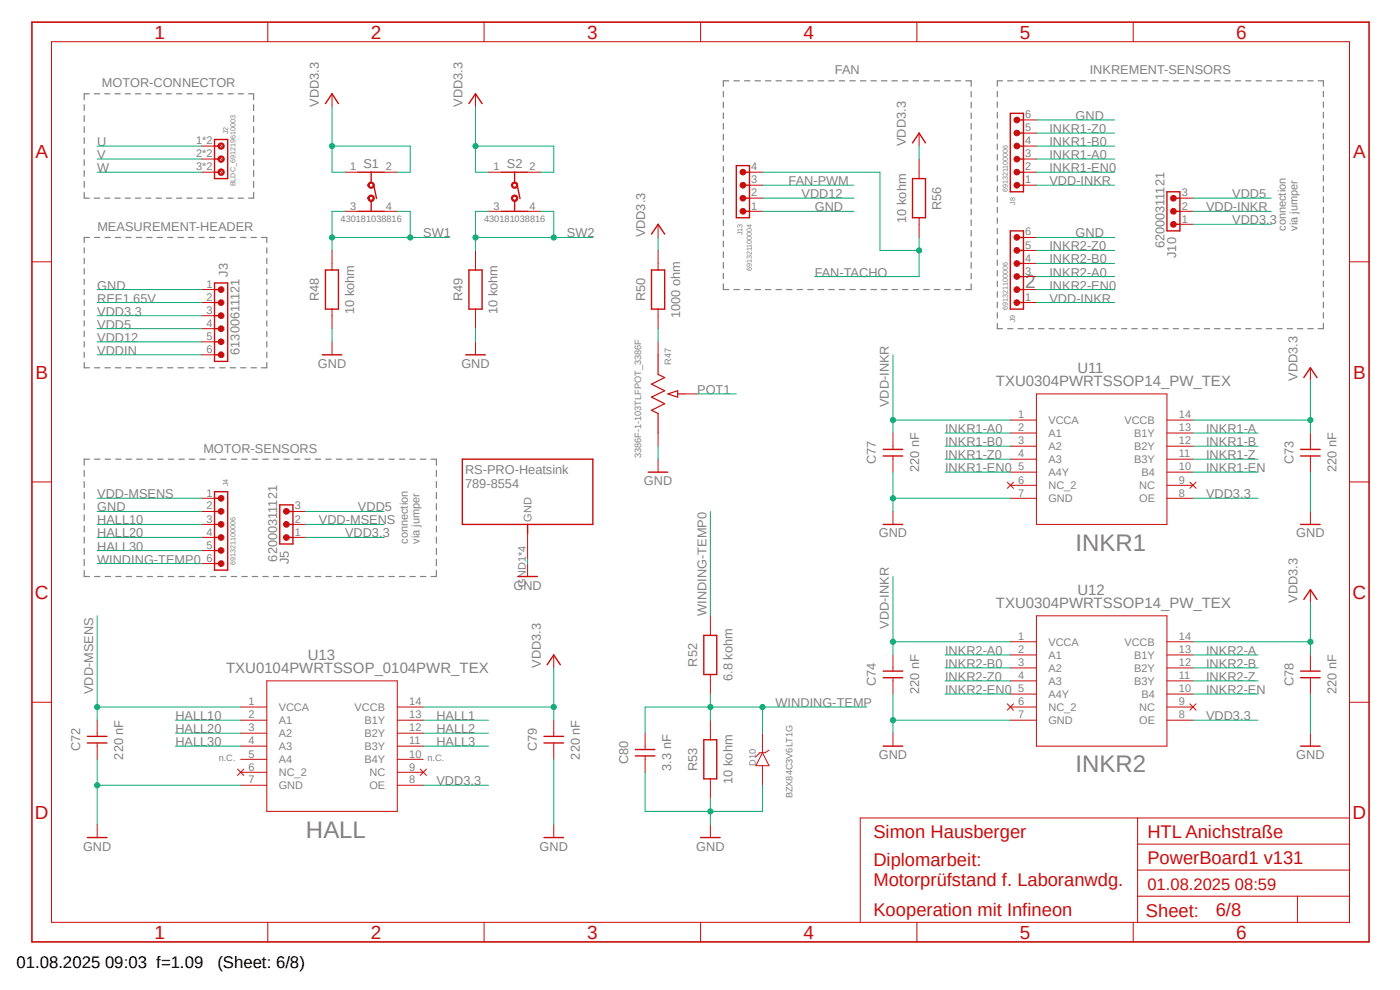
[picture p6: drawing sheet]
<svg xmlns="http://www.w3.org/2000/svg" width="297mm" height="210mm" viewBox="0 0 297 210" stroke-linecap="round" stroke-linejoin="round" font-family="sans-serif">
<path d="M6.2 4.4l284.6 196M290.8 4.4l-284.6 196" fill="none" stroke="#fff" stroke-width=".21"/>
<g fill="none" stroke="#808080" stroke-width=".25">
<path d="M18.9 19.9h-1v1.3M20 19.9h1.1M22.2 19.9h1.1M24.4 19.9h1.1M26.6 19.9h1M28.7 19.9h1.1M30.9 19.9h1.1M33.1 19.9h1.1M35.3 19.9h1.1M37.5 19.9h1.1M39.7 19.9h1M41.8 19.9h1.1"/>
<path d="M44 19.9h1.1M46.2 19.9h1.1M48.4 19.9h1M50.5 19.9h1.1M52.7 19.9h1.1v1.3M153.5 19.4v1.2M154.6 17.1h-1.1v1.2M155.7 17.1h1.1M157.9 17.1h1.2M160.2 17.1h1.1M162.4 17.1h1.1M164.6 17.1h1.2"/>
<path d="M166.9 17.1h1.1M169.1 17.1h1.2M171.4 17.1h1.1M173.6 17.1h1.2M175.8 17.1h1.2M178.1 17.1h1.1M180.3 17.1h1.1M182.5 17.1h1.2M184.8 17.1h1.1M187 17.1h1.2M189.2 17.1h1.2M191.5 17.1h1.1"/>
<path d="M193.7 17.1h1.2M196 17.1h1.1M198.2 17.1h1.1M200.4 17.1h1.2M202.6 17.1h1.2M204.9 17.1h1.1v1.2M206 19.4v1.2M211.6 19.4v1.1M212.7 17.1h-1.1v1.2M213.8 17.1h1.1M216 17.1h1.1M218.2 17.1h1.1"/>
<path d="M220.3 17.1h1.2M222.5 17.1h1.1M224.7 17.1h1.1M226.9 17.1h1.1M229.2 17.1h1.1M231.4 17.1h1.1M233.6 17.1h1.1M235.8 17.1h1.1M238 17.1h1.1M240.1 17.1h1.2M242.3 17.1h1.1M244.5 17.1h1.1"/>
<path d="M246.7 17.1h1.1M248.9 17.1h1.1M251.1 17.1h1.1M253.3 17.1h1.1M255.5 17.1h1.1M257.7 17.1h1.1M259.9 17.1h1.1M262.1 17.1h1.1M264.3 17.1h1.1M266.5 17.1h1.1M268.7 17.1h1.1M270.9 17.1h1.1"/>
<path d="M273.1 17.1h1.1M275.3 17.1h1.1M277.5 17.1h1.1M279.7 17.1h1.1v1.2M280.8 19.4v1.1M17.9 22.2v1.3M17.9 24.6v1.2M17.9 26.9v1.2M17.9 29.2v1.2M17.9 31.5v1.3M17.9 33.9v1.2M17.9 36.2v1.2"/>
<path d="M17.9 38.5v1.3M53.8 22.2v1.3M53.8 24.6v1.2M53.8 26.9v1.2M53.8 29.2v1.2M53.8 31.5v1.3M53.8 33.9v1.2M53.8 36.2v1.2M53.8 38.5v1.3M153.5 21.7v1.2M153.5 24v1.1M153.5 26.2v1.2"/>
<path d="M153.5 28.5v1.2M153.5 30.8v1.1M153.5 33v1.2M153.5 35.3v1.2M153.5 37.5v1.2M153.5 39.8v1.2M206 21.7v1.2M206 24v1.1M206 26.2v1.2M206 28.5v1.2M206 30.8v1.1M206 33v1.2"/>
<path d="M206 35.3v1.2M206 37.5v1.2M206 39.8v1.2M211.6 21.6v1.2M211.6 23.8v1.2M211.6 26.1v1.1M211.6 28.3v1.2M211.6 30.6v1.1M211.6 32.8v1.2M211.6 35.1v1.1M211.6 37.3v1.1M211.6 39.5v1.1"/>
<path d="M280.8 21.6v1.2M280.8 23.8v1.2M280.8 26.1v1.1M280.8 28.3v1.2M280.8 30.6v1.1M280.8 32.8v1.2M280.8 35.1v1.1M280.8 37.3v1.1M280.8 39.5v1.1M17.9 40.8v1.2h1M17.9 52.6v1.1M17.9 54.8v1.1"/>
<path d="M17.9 57v1.1M17.9 59.2v1.1M19 50.4h-1.1v1.1M20 42h1.1M20.1 50.4h1.1M22.2 42h1.1M22.3 50.4h1.1M24.4 42h1.1M24.5 50.4h1.1M26.6 42h1M26.7 50.4h1.1M28.7 42h1.1"/>
<path d="M28.9 50.4h1.1M30.9 42h1.1M31.1 50.4h1.2M33.1 42h1.1M33.3 50.4h1.2M35.3 42h1.1M35.6 50.4h1.1M37.5 42h1.1M37.8 50.4h1.1M39.7 42h1M40 50.4h1.1M41.8 42h1.1"/>
<path d="M42.2 50.4h1.1M44 42h1.1M44.4 50.4h1.1M46.2 42h1.1M46.6 50.4h1.2M48.4 42h1M48.8 50.4h1.2M50.5 42h1.1M51.1 50.4h1.1M53.3 50.4h1.1M53.8 40.8v1.2h-1.1M55.5 50.4h1.1v1.1"/>
<path d="M56.6 52.6v1.1M56.6 54.8v1.1M56.6 57v1.1M56.6 59.2v1.1M153.5 42.1v1.2M153.5 44.4v1.2M153.5 46.7v1.1M153.5 48.9v1.2M153.5 51.2v1.2M153.5 53.4v1.2M153.5 55.7v1.2M153.5 58v1.1"/>
<path d="M206 42.1v1.2M206 44.4v1.2M206 46.7v1.1M206 48.9v1.2M206 51.2v1.2M206 53.4v1.2M206 55.7v1.2M206 58v1.1M211.6 41.7v1.2M211.6 44v1.1M211.6 46.2v1.2M211.6 48.5v1.1"/>
<path d="M211.6 50.7v1.2M211.6 52.9v1.2M211.6 55.2v1.1M211.6 57.4v1.1M211.6 59.6v1.2M280.8 41.7v1.2M280.8 44v1.1M280.8 46.2v1.2M280.8 48.5v1.1M280.8 50.7v1.2M280.8 52.9v1.2M280.8 55.2v1.1"/>
<path d="M280.8 57.4v1.1M280.8 59.6v1.2M17.9 61.4v1.1M17.9 63.6v1.2M17.9 65.8v1.2M17.9 68.1v1.1M17.9 70.3v1.1M17.9 72.5v1.1M17.9 74.7v1.1M17.9 76.9v1.1h1.1M20.1 78h1.1M22.3 78h1.1"/>
<path d="M24.5 78h1.1M26.7 78h1.1M28.9 78h1.1M31.1 78h1.2M33.3 78h1.2M35.6 78h1.1M37.8 78h1.1M40 78h1.1M42.2 78h1.1M44.4 78h1.1M46.6 78h1.2M48.8 78h1.2"/>
<path d="M51.1 78h1.1M53.3 78h1.1M56.6 61.4v1.1M56.6 63.6v1.2M56.6 65.8v1.2M56.6 68.1v1.1M56.6 70.3v1.1M56.6 72.5v1.1M56.6 74.7v1.1M56.6 76.9v1.1h-1.1M153.5 60.2v1.2h1.1M155.7 61.4h1.1"/>
<path d="M157.9 61.4h1.2M160.2 61.4h1.1M162.4 61.4h1.1M164.6 61.4h1.2M166.9 61.4h1.1M169.1 61.4h1.2M171.4 61.4h1.1M173.6 61.4h1.2M175.8 61.4h1.2M178.1 61.4h1.1M180.3 61.4h1.1M182.5 61.4h1.2"/>
<path d="M184.8 61.4h1.1M187 61.4h1.2M189.2 61.4h1.2M191.5 61.4h1.1M193.7 61.4h1.2M196 61.4h1.1M198.2 61.4h1.1M200.4 61.4h1.2M202.6 61.4h1.2M206 60.2v1.2h-1.1M211.6 61.9v1.1M211.6 64.1v1.2"/>
<path d="M211.6 66.3v1.2M211.6 68.6v1.1h1.1M213.8 69.7h1.1M216 69.7h1.1M218.2 69.7h1.1M220.3 69.7h1.2M222.5 69.7h1.1M224.7 69.7h1.1M226.9 69.7h1.1M229.2 69.7h1.1M231.4 69.7h1.1M233.6 69.7h1.1"/>
<path d="M235.8 69.7h1.1M238 69.7h1.1M240.1 69.7h1.2M242.3 69.7h1.1M244.5 69.7h1.1M246.7 69.7h1.1M248.9 69.7h1.1M251.1 69.7h1.1M253.3 69.7h1.1M255.5 69.7h1.1M257.7 69.7h1.1M259.9 69.7h1.1"/>
<path d="M262.1 69.7h1.1M264.3 69.7h1.1M266.5 69.7h1.1M268.7 69.7h1.1M270.9 69.7h1.1M273.1 69.7h1.1M275.3 69.7h1.1M277.5 69.7h1.1M280.8 61.9v1.1M280.8 64.1v1.2M280.8 66.3v1.2M280.8 68.6v1.1h-1.1"/>
<path d="M17.9 99.8v1.2M19 97.4h-1.1v1.3M20.1 97.4h1.1M22.3 97.4h1.2M24.6 97.4h1.1M26.8 97.4h1.1M29 97.4h1.1M31.2 97.4h1.1M33.4 97.4h1.2M35.7 97.4h1.1M37.9 97.4h1.2M40.1 97.4h1.2"/>
<path d="M42.4 97.4h1.1M44.6 97.4h1.2M46.8 97.4h1.2M49.1 97.4h1.1M51.3 97.4h1.2M53.5 97.4h1.2M55.8 97.4h1.1M58 97.4h1.1M60.2 97.4h1.1M62.4 97.4h1.2M64.7 97.4h1.1M66.9 97.4h1.1"/>
<path d="M69.1 97.4h1.2M71.4 97.4h1.1M73.6 97.4h1.1M75.8 97.4h1.2M78.1 97.4h1.1M80.3 97.4h1.1M82.5 97.4h1.2M84.8 97.4h1.1M87 97.4h1.1M89.2 97.4h1.1M91.4 97.4h1.2v1.3M92.6 99.8v1.2"/>
<path d="M17.9 102.2v1.2M17.9 104.5v1.3M17.9 106.8v1.3M17.9 109.2v1.3M17.9 111.6v1.3M17.9 114v1.2M17.9 116.3v1.3M17.9 118.7v1.3M92.6 102.2v1.2M92.6 104.5v1.3M92.6 106.8v1.3M92.6 109.2v1.3"/>
<path d="M92.6 111.6v1.3M92.6 114v1.2M92.6 116.3v1.3M92.6 118.7v1.3M17.9 121v1.3h1.1M20.1 122.3h1.1M22.3 122.3h1.2M24.6 122.3h1.1M26.8 122.3h1.1M29 122.3h1.1M31.2 122.3h1.1M33.4 122.3h1.2"/>
<path d="M35.7 122.3h1.1M37.9 122.3h1.2M40.1 122.3h1.2M42.4 122.3h1.1M44.6 122.3h1.2M46.8 122.3h1.2M49.1 122.3h1.1M51.3 122.3h1.2M53.5 122.3h1.2M55.8 122.3h1.1M58 122.3h1.1M60.2 122.3h1.1"/>
<path d="M62.4 122.3h1.2M64.7 122.3h1.1M66.9 122.3h1.1M69.1 122.3h1.2M71.4 122.3h1.1M73.6 122.3h1.1M75.8 122.3h1.2M78.1 122.3h1.1M80.3 122.3h1.1M82.5 122.3h1.2M84.8 122.3h1.1M87 122.3h1.1"/>
<path d="M89.2 122.3h1.1M92.6 121v1.3h-1.2"/>
</g>
<g fill="none" stroke="#c90d0c" stroke-width=".21">
<path d="M10.9 8.8h275.4v186.9h-275.4zM56.8 4.7v4.1M102.7 4.7v4.1M148.6 4.7v4.1M194.5 4.7v4.1M240.4 4.7v4.1M6.8 55.5h4.1M286.3 55.5h4.1M42.8 61.4h2.7M42.8 64.2h2.7M42.8 67h2.7M42.8 69.7h2.7"/>
<path d="M42.8 72.5h2.7M42.8 75.3h2.7M6.8 102.2h4.1M286.3 102.2h4.1M6.8 149h4.1M286.3 149h4.1M241.3 173.5v22.2M241.3 179.1h45M286.3 173.5h-103.8v22.2M56.8 195.7v4.1M102.7 195.7v4.1M148.6 195.7v4.1"/>
<path d="M194.5 195.7v4.1M240.4 195.7v4.1M241.3 190.1h45M241.3 184.6h45M275.3 190.1v5.6"/>
</g>
<path d="M6.8 4.7h283.6v195.1h-283.6z" fill="none" stroke="#c90d0c" stroke-width=".34"/>
<path d="M45.5 60h2.8v16.7h-2.8zM45.5 61.4h1.4M45.5 64.2h1.4M45.5 67h1.4M45.5 69.7h1.4M45.5 72.5h1.4M45.5 75.3h1.4" fill="none" stroke="#c90d0c" stroke-width=".3"/>
<circle cx="46.9" cy="61.4" r=".63" fill="#c90d0c"/>
<circle cx="46.9" cy="61.4" r=".63" fill="none" stroke="#c90d0c" stroke-width=".21"/>
<circle cx="46.9" cy="64.2" r=".62" fill="#c90d0c"/>
<circle cx="46.9" cy="64.2" r=".62" fill="none" stroke="#c90d0c" stroke-width=".21"/>
<circle cx="46.9" cy="67" r=".63" fill="#c90d0c"/>
<circle cx="46.9" cy="67" r=".63" fill="none" stroke="#c90d0c" stroke-width=".21"/>
<circle cx="46.9" cy="69.7" r=".63" fill="#c90d0c"/>
<circle cx="46.9" cy="69.7" r=".63" fill="none" stroke="#c90d0c" stroke-width=".21"/>
<circle cx="46.9" cy="72.5" r=".62" fill="#c90d0c"/>
<circle cx="46.9" cy="72.5" r=".62" fill="none" stroke="#c90d0c" stroke-width=".21"/>
<circle cx="46.9" cy="75.3" r=".63" fill="#c90d0c"/>
<g fill="none" stroke="#c90d0c" stroke-width=".21">
<path d="M42.8 31h2.7M42.8 33.7h2.7M42.8 36.5h2.7M46.6 30.7l.6 .5M46.6 33.5l.6 .5M46.6 36.2l.6 .6"/>
<circle cx="46.9" cy="75.3" r=".63"/>
</g>
<path d="M45.5 29.6h2.8v8.3h-2.8zM45.5 31h.9M45.5 33.7h.9M45.5 36.5h.9" fill="none" stroke="#c90d0c" stroke-width=".3"/>
<path d="M46.6 30.4a.68 .68 0 0 1 .9 .3 .68 .68 0 0 1-.5 1 .68 .68 0 0 1-.8-.7h.3a.42 .42 0 0 1 .6-.4 .42 .42 0 0 1 .1 .7 .42 .42 0 0 1-.7-.1v-.2h-.3z" fill-rule="evenodd" fill="#c90d0c"/>
<path d="M46.6 30.4a.68 .68 0 0 1 .9 .3 .68 .68 0 0 1-.5 1 .68 .68 0 0 1-.8-.7h.3a.42 .42 0 0 1 .6-.4 .42 .42 0 0 1 .1 .7 .42 .42 0 0 1-.7-.1v-.2h-.3z" fill="none" stroke="#c90d0c" stroke-width=".21"/>
<path d="M46.6 33.1a.68 .68 0 0 1 .9 .4 .68 .68 0 0 1-.5 .9 .68 .68 0 0 1-.8-.7h.3a.42 .42 0 0 1 .6-.3 .42 .42 0 0 1 .1 .7 .42 .42 0 0 1-.7-.1v-.3h-.3z" fill-rule="evenodd" fill="#c90d0c"/>
<path d="M46.6 33.1a.68 .68 0 0 1 .9 .4 .68 .68 0 0 1-.5 .9 .68 .68 0 0 1-.8-.7h.3a.42 .42 0 0 1 .6-.3 .42 .42 0 0 1 .1 .7 .42 .42 0 0 1-.7-.1v-.3h-.3z" fill="none" stroke="#c90d0c" stroke-width=".21"/>
<path d="M46.6 35.9a.69 .69 0 0 1 1 .3 .69 .69 0 0 1-.5 1 .69 .69 0 0 1-.9-.7h.3a.42 .42 0 0 1 .6-.3 .42 .42 0 0 1 .1 .6 .42 .42 0 0 1-.7-.1v-.2h-.3z" fill-rule="evenodd" fill="#c90d0c"/>
<path d="M46.6 35.9a.69 .69 0 0 1 1 .3 .69 .69 0 0 1-.5 1 .69 .69 0 0 1-.9-.7h.3a.42 .42 0 0 1 .6-.3 .42 .42 0 0 1 .1 .6 .42 .42 0 0 1-.7-.1v-.2h-.3zM73.2 36.5h2.7M81.5 36.5h2.8M73.2 44.8h2.7M81.5 44.8h2.8" fill="none" stroke="#c90d0c" stroke-width=".21"/>
<path d="M75.9 36.5h5.6M78.7 36.5v2.1M79.2 39.1l.7 3M75.9 44.8h5.6M78.7 42.8v2" fill="none" stroke="#c90d0c" stroke-width=".3"/>
<path d="M78.1 38.9a.7 .7 0 0 1 1.2 .1 .7 .7 0 0 1-.4 1 .7 .7 0 0 1-.9-.7h.3a.42 .42 0 0 1 .6-.4 .42 .42 0 0 1 .1 .7 .42 .42 0 0 1-.6-.1l-.1-.2h-.3z" fill-rule="evenodd" fill="#c90d0c"/>
<path d="M78.1 38.9a.7 .7 0 0 1 1.2 .1 .7 .7 0 0 1-.4 1 .7 .7 0 0 1-.9-.7h.3a.42 .42 0 0 1 .6-.4 .42 .42 0 0 1 .1 .7 .42 .42 0 0 1-.6-.1l-.1-.2h-.3z" fill="none" stroke="#c90d0c" stroke-width=".21"/>
<path d="M78.1 41.7a.7 .7 0 0 1 1.2 0 .7 .7 0 0 1-.4 1.1 .7 .7 0 0 1-.9-.8h.3a.41 .41 0 0 1 .5-.3 .41 .41 0 0 1 .3 .5 .41 .41 0 0 1-.6 .2l-.2-.4h-.3z" fill-rule="evenodd" fill="#c90d0c"/>
<path d="M70.4 19.9v2.8M103.6 36.5h2.8M111.9 36.5h2.8M78.1 41.7a.7 .7 0 0 1 1.2 0 .7 .7 0 0 1-.4 1.1 .7 .7 0 0 1-.9-.8h.3a.41 .41 0 0 1 .5-.3 .41 .41 0 0 1 .3 .5 .41 .41 0 0 1-.6 .2l-.2-.4h-.3zM103.6 44.8h2.8M111.9 44.8h2.8M70.4 72.5v2.8M139.6 72.5v2.8M139.6 91.9v2.8M145.2 83.6h2.7" fill="none" stroke="#c90d0c" stroke-width=".21"/>
<path d="M139.6 75.3v4.1l1.4 .7-2.8 1.4 2.8 1.4-2.8 1.3 2.8 1.4-2.8 1.4 1.4 .7v4.2M141.7 83.6l2.1-.7v1.3zM143.8 83.6h1.4" fill="none" stroke="#c90d0c" stroke-width=".25"/>
<path d="M69 22l1.4-2.1 1.4 2.1M106.4 36.5h5.5M109.2 36.5v2.1M109.7 39.1l.6 3M106.4 44.8h5.5M109.2 42.8v2M68.4 75.3h4.1" fill="none" stroke="#c90d0c" stroke-width=".3"/>
<path d="M108.8 38.7a.68 .68 0 0 1 1 .3 .68 .68 0 0 1-.5 1 .68 .68 0 0 1-.8-.7h.3a.42 .42 0 0 1 .5-.4 .42 .42 0 0 1 .2 .7 .42 .42 0 0 1-.7-.1v-.2h-.3z" fill-rule="evenodd" fill="#c90d0c"/>
<path d="M108.8 38.7a.68 .68 0 0 1 1 .3 .68 .68 0 0 1-.5 1 .68 .68 0 0 1-.8-.7h.3a.42 .42 0 0 1 .5-.4 .42 .42 0 0 1 .2 .7 .42 .42 0 0 1-.7-.1v-.2h-.3z" fill="none" stroke="#c90d0c" stroke-width=".21"/>
<path d="M108.8 41.4a.69 .69 0 0 1 1 .4 .69 .69 0 0 1-.5 .9 .69 .69 0 0 1-.8-.7h.3a.41 .41 0 0 1 .4-.3 .41 .41 0 0 1 .3 .5 .41 .41 0 0 1-.5 .2l-.2-.4h-.3z" fill-rule="evenodd" fill="#c90d0c"/>
<path d="M100.9 19.9v2.8M108.8 41.4a.69 .69 0 0 1 1 .4 .69 .69 0 0 1-.5 .9 .69 .69 0 0 1-.8-.7h.3a.41 .41 0 0 1 .4-.3 .41 .41 0 0 1 .3 .5 .41 .41 0 0 1-.5 .2l-.2-.4h-.3zM139.6 47.6v2.8M100.9 72.5v2.8M139.6 97.4v2.8M42.8 105.7h2.7M42.8 108.5h2.7M42.8 111.3h2.7M42.8 114h2.7M42.8 116.8h2.7M42.8 119.5h2.7" fill="none" stroke="#c90d0c" stroke-width=".21"/>
<path d="M99.5 22l1.4-2.1 1.4 2.1M138.2 49.7l1.4-2.1 1.4 2.1M98.8 75.3h4.2M45.5 104.3h2.8v16.6h-2.8zM45.5 105.7h1.4M45.5 108.5h1.4M45.5 111.3h1.4M45.5 114h1.4M45.5 116.8h1.4M45.5 119.5h1.4M137.5 100.2h4.2" fill="none" stroke="#c90d0c" stroke-width=".3"/>
<circle cx="46.9" cy="105.7" r=".63" fill="#c90d0c"/>
<circle cx="46.9" cy="105.7" r=".63" fill="none" stroke="#c90d0c" stroke-width=".21"/>
<circle cx="46.9" cy="108.5" r=".62" fill="#c90d0c"/>
<circle cx="46.9" cy="108.5" r=".62" fill="none" stroke="#c90d0c" stroke-width=".21"/>
<circle cx="46.9" cy="111.3" r=".63" fill="#c90d0c"/>
<circle cx="46.9" cy="111.3" r=".63" fill="none" stroke="#c90d0c" stroke-width=".21"/>
<circle cx="46.9" cy="114" r=".62" fill="#c90d0c"/>
<circle cx="46.9" cy="114" r=".62" fill="none" stroke="#c90d0c" stroke-width=".21"/>
<circle cx="46.9" cy="116.8" r=".62" fill="#c90d0c"/>
<circle cx="46.9" cy="116.8" r=".62" fill="none" stroke="#c90d0c" stroke-width=".21"/>
<circle cx="46.9" cy="119.5" r=".63" fill="#c90d0c"/>
<g fill="none" stroke="#c90d0c" stroke-width=".21">
<path d="M62.1 114h2.8M62.1 111.3h2.8M62.1 108.5h2.8"/>
<circle cx="46.9" cy="119.5" r=".63"/>
</g>
<path d="M59.4 107.1h2.7v8.3h-2.7zM60.7 114h1.4M60.7 111.3h1.4M60.7 108.5h1.4" fill="none" stroke="#c90d0c" stroke-width=".3"/>
<circle cx="60.7" cy="114" r=".62" fill="#c90d0c"/>
<circle cx="60.7" cy="114" r=".62" fill="none" stroke="#c90d0c" stroke-width=".21"/>
<circle cx="60.7" cy="111.3" r=".63" fill="#c90d0c"/>
<circle cx="60.7" cy="111.3" r=".63" fill="none" stroke="#c90d0c" stroke-width=".21"/>
<circle cx="60.7" cy="108.5" r=".62" fill="#c90d0c"/>
<g fill="none" stroke="#c90d0c" stroke-width=".21">
<path d="M250.3 47.6h2.8M250.3 44.8h2.8M250.3 42h2.8M111.9 119.5v2.8"/>
<circle cx="60.7" cy="108.5" r=".62"/>
</g>
<path d="M247.6 40.7h2.7v8.3h-2.7zM249 47.6h1.3M249 44.8h1.3M249 42h1.3M109.9 122.3h4.1" fill="none" stroke="#c90d0c" stroke-width=".3"/>
<circle cx="249" cy="47.6" r=".63" fill="#c90d0c"/>
<circle cx="249" cy="47.6" r=".63" fill="none" stroke="#c90d0c" stroke-width=".21"/>
<circle cx="249" cy="44.8" r=".63" fill="#c90d0c"/>
<circle cx="249" cy="44.8" r=".63" fill="none" stroke="#c90d0c" stroke-width=".21"/>
<circle cx="248.9" cy="42.1" r=".62" fill="#c90d0c"/>
<g fill="none" stroke="#c90d0c" stroke-width=".21">
<path d="M217.1 39.3h2.8M217.1 36.5h2.8M217.1 33.7h2.8M217.1 31h2.8M217.1 28.2h2.8M217.1 25.4h2.8"/>
<circle cx="248.9" cy="42.1" r=".62"/>
</g>
<path d="M214.3 24h2.8v16.7h-2.8zM215.7 39.3h1.4M215.7 36.5h1.4M215.7 33.7h1.4M215.7 31h1.4M215.7 28.2h1.4M215.7 25.4h1.4" fill="none" stroke="#c90d0c" stroke-width=".3"/>
<circle cx="215.7" cy="39.3" r=".63" fill="#c90d0c"/>
<circle cx="215.7" cy="39.3" r=".63" fill="none" stroke="#c90d0c" stroke-width=".21"/>
<circle cx="215.7" cy="36.5" r=".62" fill="#c90d0c"/>
<circle cx="215.7" cy="36.5" r=".62" fill="none" stroke="#c90d0c" stroke-width=".21"/>
<circle cx="215.7" cy="33.8" r=".62" fill="#c90d0c"/>
<circle cx="215.7" cy="33.8" r=".62" fill="none" stroke="#c90d0c" stroke-width=".21"/>
<circle cx="215.7" cy="31" r=".63" fill="#c90d0c"/>
<circle cx="215.7" cy="31" r=".63" fill="none" stroke="#c90d0c" stroke-width=".21"/>
<circle cx="215.7" cy="28.2" r=".62" fill="#c90d0c"/>
<circle cx="215.7" cy="28.2" r=".62" fill="none" stroke="#c90d0c" stroke-width=".21"/>
<circle cx="215.7" cy="25.4" r=".63" fill="#c90d0c"/>
<g fill="none" stroke="#c90d0c" stroke-width=".21">
<path d="M217.1 58.7h2.8M217.1 55.9h2.8M217.1 53.1h2.8M217.1 50.4h2.8M217.1 64.2h2.8M217.1 61.4h2.8"/>
<circle cx="215.7" cy="25.4" r=".63"/>
</g>
<path d="M214.3 49h2.8v16.6h-2.8zM215.7 58.7h1.4M215.7 55.9h1.4M215.7 53.1h1.4M215.7 50.4h1.4M215.7 64.2h1.4M215.7 61.4h1.4" fill="none" stroke="#c90d0c" stroke-width=".3"/>
<circle cx="215.7" cy="64.2" r=".62" fill="#c90d0c"/>
<circle cx="215.7" cy="64.2" r=".62" fill="none" stroke="#c90d0c" stroke-width=".21"/>
<circle cx="215.7" cy="61.4" r=".63" fill="#c90d0c"/>
<circle cx="215.7" cy="61.4" r=".63" fill="none" stroke="#c90d0c" stroke-width=".21"/>
<circle cx="215.7" cy="58.7" r=".62" fill="#c90d0c"/>
<circle cx="215.7" cy="58.7" r=".62" fill="none" stroke="#c90d0c" stroke-width=".21"/>
<circle cx="215.7" cy="55.9" r=".62" fill="#c90d0c"/>
<circle cx="215.7" cy="55.9" r=".62" fill="none" stroke="#c90d0c" stroke-width=".21"/>
<circle cx="215.7" cy="53.1" r=".63" fill="#c90d0c"/>
<circle cx="215.7" cy="53.1" r=".63" fill="none" stroke="#c90d0c" stroke-width=".21"/>
<circle cx="215.7" cy="50.4" r=".62" fill="#c90d0c"/>
<g fill="none" stroke="#c90d0c" stroke-width=".21">
<path d="M159 39.3h2.8M159 36.5h2.8M70.4 53.1v4.2M100.9 53.1v4.2M139.6 53.1v4.2M159 44.8h2.8M159 42h2.8M70.4 65.6v4.1M100.9 65.6v4.1M139.6 65.6v4.1M278 78v2.8M189.4 91.9v3.4"/>
<path d="M189.4 96.7v3.5M214.3 89.1h5.6M214.3 91.9h5.6M214.3 94.7h5.6M214.3 97.4h5.6M219.9 83.6h27.7v27.7h-27.7zM247.6 89.1h5.5M247.6 91.9h5.5M247.6 94.7h5.5M247.6 97.4h5.5M278 91.9v3.4M278 96.7v3.5"/>
<path d="M111.9 113.2v5.5M189.4 108.5v2.8M213.7 102.3l1.3 1.3M214.3 100.2h5.6M214.3 103h5.6M214.3 105.7h5.6M215 102.3l-1.3 1.3M247.6 100.2h5.5M247.6 103h5.5M247.6 105.7h5.5M252.4 102.3l1.3 1.3M253.7 102.3l-1.3 1.3"/>
<path d="M278 108.5v2.8M117.5 138.9v2.8M150.7 130.6v4.2M189.4 138.9v3.5M214.3 136.1h5.6M214.3 138.9h5.6M219.9 130.6h27.7v27.7h-27.7zM247.6 136.1h5.5M247.6 138.9h5.5M278 125.1v2.7M278 138.9v3.5M20.6 152.8v3.4"/>
<path d="M20.6 157.6v3.5M51.1 150h5.5M51.1 152.8h5.5M51.1 158.3h5.5M51.1 155.5h5.5M56.6 144.4h27.7v27.7h-27.7zM84.3 150h5.5M84.3 152.8h5.5M84.3 158.3h5.5M84.3 155.5h5.5M117.5 152.8v3.4M117.5 157.6v3.5"/>
<path d="M136.9 155.5v3.5M150.7 143.1v4.1M150.7 152.8v4.1M161.8 155.5v4.2M161.8 159.7l1.4 2.7h-2.8zM163.2 159.1l-.9 .6h-1.1l-.8 .8M189.4 143.8v3.4M189.4 155.5v2.8M213.7 149.3l1.3 1.4M214.3 141.7h5.6M214.3 144.4h5.6M214.3 147.2h5.6"/>
<path d="M214.3 150h5.6M214.3 152.8h5.6M215 149.3l-1.3 1.4M247.6 141.7h5.5M247.6 144.4h5.5M247.6 147.2h5.5M247.6 150h5.5M247.6 152.8h5.5M252.4 149.3l1.3 1.4M253.7 149.3l-1.3 1.4M278 143.8v3.4M278 155.5v2.8"/>
<path d="M20.6 174.9v2.8M50.4 163.2l1.3 1.3M51.1 161.1h5.5M51.1 163.8h5.5M51.1 166.6h5.5M51.7 163.2l-1.3 1.3M84.3 161.1h5.5M84.3 163.8h5.5M84.3 166.6h5.5M89.2 163.2l1.3 1.3M90.5 163.2l-1.3 1.3M117.5 174.9v2.8"/>
<path d="M136.9 160.4v3.4M150.7 165.2v4.2M150.7 174.9v2.8M161.8 162.4v4.2"/>
<circle cx="215.7" cy="50.4" r=".62"/>
</g>
<g fill="none" stroke="#c90d0c" stroke-width=".3">
<path d="M156.2 35.1h2.8v11.1h-2.8zM157.6 39.3h1.4M157.6 36.5h1.4M69 57.3h2.8v8.3h-2.8zM99.5 57.3h2.8v8.3h-2.8zM138.2 57.3h2.8v8.3h-2.8zM157.6 44.8h1.4M157.6 42h1.4M98.1 97.4h27.7v13.9h-27.7zM187.4 95.3h4.1M187.4 96.7h4.1M275.9 95.3h4.2"/>
<path d="M275.9 96.7h4.2M276.6 80.1l1.4-2.1 1.4 2.1M111.9 111.3v1.9M187.4 111.3h4.1M275.9 111.3h4.2M149.3 134.8h2.8v8.3h-2.8zM276.6 127.2l1.4-2.1 1.4 2.1M18.5 156.2h4.2M18.5 157.6h4.2M115.4 156.2h4.1M115.4 157.6h4.1M116.1 141l1.4-2.1 1.4 2.1"/>
<path d="M134.8 159h4.1M149.3 156.9h2.8v8.3h-2.8zM187.4 158.3h4.1M187.4 142.4h4.1M187.4 143.8h4.1M275.9 158.3h4.2M275.9 142.4h4.2M275.9 143.8h4.2M18.5 177.7h4.2M115.4 177.7h4.1M134.8 160.4h4.1M148.6 177.7h4.2"/>
</g>
<circle cx="157.6" cy="44.8" r=".63" fill="#c90d0c"/>
<circle cx="157.6" cy="44.8" r=".63" fill="none" stroke="#c90d0c" stroke-width=".21"/>
<circle cx="157.6" cy="42.1" r=".62" fill="#c90d0c"/>
<circle cx="157.6" cy="42.1" r=".62" fill="none" stroke="#c90d0c" stroke-width=".21"/>
<circle cx="157.6" cy="39.3" r=".63" fill="#c90d0c"/>
<circle cx="157.6" cy="39.3" r=".63" fill="none" stroke="#c90d0c" stroke-width=".21"/>
<circle cx="157.6" cy="36.5" r=".62" fill="#c90d0c"/>
<g fill="none" stroke="#c90d0c" stroke-width=".21">
<path d="M195 28.2v2.8M195 33.7v4.2M195 46.2v4.2"/>
<circle cx="157.6" cy="36.5" r=".62"/>
</g>
<path d="M193.6 37.9h2.7v8.3h-2.7zM193.6 30.3l1.4-2.1 1.3 2.1" fill="none" stroke="#c90d0c" stroke-width=".3"/>
<g fill="none" stroke="#0dab76" stroke-width=".21">
<path d="M20.6 31h22.2M20.6 33.7h22.2M20.6 36.5h22.2M219.9 25.4h16.6M219.9 50.4h16.6M20.6 61.4h22.2M70.4 69.7v2.8M100.9 69.7v2.8M139.6 94.7v2.7M20.6 108.5h22.2M111.9 118.7v.8M189.4 100.2v8.3"/>
<path d="M189.4 105.7h24.9"/>
</g>
<circle cx="189.4" cy="105.7" r=".55" fill="#0dab76"/>
<g fill="none" stroke="#0dab76" stroke-width=".21">
<path d="M278 100.2v8.3M189.4 147.2v8.3M189.4 152.8h24.9"/>
<circle cx="189.4" cy="105.7" r=".55"/>
</g>
<circle cx="189.4" cy="152.8" r=".55" fill="#0dab76"/>
<g fill="none" stroke="#0dab76" stroke-width=".21">
<path d="M278 147.2v8.3M20.6 161.1v13.8M20.6 166.6h30.5"/>
<circle cx="189.4" cy="152.8" r=".55"/>
</g>
<circle cx="20.6" cy="166.6" r=".55" fill="#0dab76"/>
<g fill="none" stroke="#0dab76" stroke-width=".21">
<path d="M117.5 161.1v13.8M136.9 163.8v8.3h24.9v-5.5M150.7 169.4v5.5"/>
<circle cx="20.6" cy="166.6" r=".55"/>
</g>
<circle cx="150.7" cy="172.1" r=".55" fill="#0dab76"/>
<g fill="none" stroke="#0dab76" stroke-width=".21">
<path d="M70.4 22.7v13.8h2.8M70.4 31h16.6v5.5h-2.7M161.8 44.8h19.3M20.6 75.3h22.2M20.6 64.2h22.2M20.6 67h22.2"/>
<circle cx="150.7" cy="172.1" r=".55"/>
</g>
<circle cx="70.4" cy="31" r=".55" fill="#0dab76"/>
<g fill="none" stroke="#0dab76" stroke-width=".21">
<path d="M100.9 22.7v13.8h2.7M100.9 31h16.6v5.5h-2.8"/>
<circle cx="70.4" cy="31" r=".55"/>
</g>
<circle cx="100.9" cy="31" r=".55" fill="#0dab76"/>
<g fill="none" stroke="#0dab76" stroke-width=".21">
<path d="M139.6 50.4v2.7M253.1 89.1h24.9M278 80.8v11.1M64.9 114h16.6M253.1 105.7h13.8"/>
<circle cx="100.9" cy="31" r=".55"/>
</g>
<circle cx="278" cy="89.1" r=".55" fill="#0dab76"/>
<g fill="none" stroke="#0dab76" stroke-width=".21">
<path d="M253.1 136.1h24.9M278 127.8v11.1M253.1 152.8h13.8"/>
<circle cx="278" cy="89.1" r=".55"/>
</g>
<circle cx="278" cy="136.1" r=".55" fill="#0dab76"/>
<g fill="none" stroke="#0dab76" stroke-width=".21">
<path d="M89.8 150h27.7M117.5 141.7v11.1M89.8 166.6h13.8"/>
<circle cx="278" cy="136.1" r=".55"/>
</g>
<circle cx="117.5" cy="150" r=".55" fill="#0dab76"/>
<g fill="none" stroke="#0dab76" stroke-width=".21">
<path d="M195 31v2.7M70.4 50.4h24.9M73.2 44.8h-2.8v8.3M84.3 44.8h2.7v5.6M161.8 42h19.3M253.1 47.6h16.6M253.1 42h16.6M20.6 69.7h22.2M20.6 72.5h22.2M64.9 108.5h16.6"/>
<circle cx="117.5" cy="150" r=".55"/>
</g>
<circle cx="70.4" cy="50.4" r=".55" fill="#0dab76"/>
<circle cx="70.4" cy="50.4" r=".55" fill="none" stroke="#0dab76" stroke-width=".21"/>
<circle cx="87" cy="50.4" r=".55" fill="#0dab76"/>
<g fill="none" stroke="#0dab76" stroke-width=".21">
<path d="M100.9 50.4h24.9M103.6 44.8h-2.7v8.3M114.7 44.8h2.8v5.6"/>
<circle cx="87" cy="50.4" r=".55"/>
</g>
<circle cx="100.9" cy="50.4" r=".55" fill="#0dab76"/>
<circle cx="100.9" cy="50.4" r=".55" fill="none" stroke="#0dab76" stroke-width=".21"/>
<circle cx="117.5" cy="50.4" r=".55" fill="#0dab76"/>
<g fill="none" stroke="#0dab76" stroke-width=".21">
<path d="M219.9 39.3h16.6M253.1 44.8h16.6M139.6 69.7v2.8M189.4 75.3v16.6M219.9 64.2h16.6M147.9 83.6h8.3M189.4 89.1h24.9M20.6 114h22.2M20.6 116.8h22.2M20.6 111.3h22.2M37.2 155.5h13.9M37.2 158.3h13.9"/>
<path d="M37.2 152.8h13.9"/>
<circle cx="117.5" cy="50.4" r=".55"/>
</g>
<circle cx="189.4" cy="89.1" r=".55" fill="#0dab76"/>
<g fill="none" stroke="#0dab76" stroke-width=".21">
<path d="M189.4 136.1h24.9M189.4 122.3v16.6"/>
<circle cx="189.4" cy="89.1" r=".55"/>
</g>
<circle cx="189.4" cy="136.1" r=".55" fill="#0dab76"/>
<g fill="none" stroke="#0dab76" stroke-width=".21">
<path d="M219.9 36.5h16.6M219.9 28.2h16.6M219.9 31h16.6M219.9 33.7h16.6M219.9 53.1h16.6M219.9 55.9h16.6M219.9 58.7h16.6M219.9 61.4h16.6M200.5 97.4h13.8M200.5 94.7h13.8M200.5 91.9h13.8M253.1 97.4h13.8"/>
<path d="M253.1 94.7h13.8M253.1 91.9h13.8M20.6 119.5h22.2M150.7 108.5v22.1M200.5 100.2h13.8M253.1 100.2h13.8M200.5 138.9h13.8M253.1 138.9h13.8M89.8 152.8h13.8M89.8 155.5h13.8M89.8 158.3h13.8M150.7 147.2v5.6"/>
<path d="M161.8 150v5.5M183.9 150h-47v5.5M200.5 144.4h13.8M200.5 147.2h13.8M200.5 141.7h13.8M253.1 144.4h13.8M253.1 147.2h13.8M253.1 141.7h13.8"/>
<circle cx="189.4" cy="136.1" r=".55"/>
</g>
<circle cx="150.7" cy="150" r=".55" fill="#0dab76"/>
<circle cx="150.7" cy="150" r=".55" fill="none" stroke="#0dab76" stroke-width=".21"/>
<circle cx="161.8" cy="150" r=".55" fill="#0dab76"/>
<g fill="none" stroke="#0dab76" stroke-width=".21">
<path d="M20.6 105.7h22.2M64.9 111.3h16.6M20.6 130.6v22.2M20.6 150h30.5"/>
<circle cx="161.8" cy="150" r=".55"/>
</g>
<circle cx="20.6" cy="150" r=".55" fill="#0dab76"/>
<g fill="none" stroke="#0dab76" stroke-width=".21">
<path d="M161.8 39.3h19.3M161.8 36.5h24.9v16.6h8.3M195 50.4v8.3h-22.2"/>
<circle cx="20.6" cy="150" r=".55"/>
</g>
<circle cx="195" cy="53.1" r=".55" fill="#0dab76"/>
<circle cx="195" cy="53.1" r=".55" fill="none" stroke="#0dab76" stroke-width=".21"/>
<g font-size="5.1" fill="#808080">
<text x="228.2" y="116.8">INKR1</text>
<text x="228.2" y="163.8">INKR2</text>
<text x="64.9" y="177.7">HALL</text>
</g>
<g font-size="4" fill="#c90d0c">
<text x="32.8" y="8.2">1</text>
<text x="78.7" y="8.2">2</text>
<text x="124.6" y="8.2">3</text>
<text x="170.5" y="8.2">4</text>
<text x="216.4" y="8.2">5</text>
<text x="262.3" y="8.2">6</text>
<text x="7.5" y="33.6">A</text>
<text x="287.1" y="33.6">A</text>
<text x="7.5" y="80.3">B</text>
<text x="287.1" y="80.3">B</text>
<text x="7.4" y="127">C</text>
<text x="286.9" y="127">C</text>
<text x="7.4" y="173.7">D</text>
<text x="286.9" y="173.7">D</text>
<text x="32.8" y="199.1">1</text>
<text x="78.7" y="199.1">2</text>
<text x="124.6" y="199.1">3</text>
<text x="170.5" y="199.1">4</text>
<text x="216.4" y="199.1">5</text>
<text x="262.3" y="199.1">6</text>
</g>
<text font-size="4" fill="#808080" x="217.5" y="61">2</text>
<g font-size="3.9" fill="#c90d0c">
<text x="185.3" y="177.7">Simon Hausberger</text>
<text x="243.4" y="177.7">HTL Anichstraße</text>
<text x="185.3" y="183.8">Diplomarbeit:</text>
<text x="243.4" y="183.2">PowerBoard1 v131</text>
<text x="185.3" y="187.9">Motorprüfstand f. Laboranwdg.</text>
<text x="185.3" y="194.3">Kooperation mit Infineon</text>
<text x="243.1" y="194.4">Sheet:</text>
<text x="257.9" y="194.3">6/8</text>
</g>
<g font-size="3.6">
<text x="3.5" y="205.4">01.08.2025 09:03 f=1.09</text>
<text x="46.1" y="205.4">(Sheet: 6/8)</text>
</g>
<text font-size="3.5" fill="#c90d0c" x="243.4" y="188.8">01.08.2025 08:59</text>
<g font-size="3.2" fill="#808080">
<text x="211.3" y="82">TXU0304PWRTSSOP14_PW_TEX</text>
<text x="228.6" y="79.2">U11</text>
<text x="211.3" y="129">TXU0304PWRTSSOP14_PW_TEX</text>
<text x="228.6" y="126.2">U12</text>
<text x="48" y="142.8">TXU0104PWRTSSOP_0104PWR_TEX</text>
<text x="65.3" y="140.1">U13</text>
</g>
<g font-size="2.7" fill="#808080">
<text x="177.1" y="15.7">FAN</text>
<text x="231.2" y="15.7">INKREMENT-SENSORS</text>
<text x="21.6" y="18.5">MOTOR-CONNECTOR</text>
<text x="67.6" y="22.7" transform="rotate(-90 67.6 22.7)">VDD3.3</text>
<text x="98.1" y="22.7" transform="rotate(-90 98.1 22.7)">VDD3.3</text>
<text x="222.6" y="28.2">INKR1-Z0</text>
<text x="228.2" y="25.4">GND</text>
<text x="20.6" y="31">U</text>
<text x="20.6" y="33.7">V</text>
<text x="77.1" y="35.7">S1</text>
<text x="107.5" y="35.7">S2</text>
<text x="192.2" y="31" transform="rotate(-90 192.2 31)">VDD3.3</text>
<text x="222.6" y="31">INKR1-B0</text>
<text x="222.6" y="33.7">INKR1-A0</text>
<text x="20.6" y="36.5">W</text>
<text x="167.3" y="39.3">FAN-PWM</text>
<text x="222.6" y="39.3">VDD-INKR</text>
<text x="222.6" y="36.5">INKR1-EN0</text>
<text x="170.1" y="42">VDD12</text>
<text x="172.8" y="44.8">GND</text>
<text x="192.2" y="47.2" transform="rotate(-90 192.2 47.2)">10 kohm</text>
<text x="199.7" y="44.5" transform="rotate(-90 199.7 44.5)">R56</text>
<text x="255.9" y="44.8">VDD-INKR</text>
<text x="261.4" y="47.6">VDD3.3</text>
<text x="261.4" y="42">VDD5</text>
<text x="20.7" y="49">MEASUREMENT-HEADER</text>
<text x="89.8" y="50.4">SW1</text>
<text x="120.3" y="50.4">SW2</text>
<text x="136.9" y="50.4" transform="rotate(-90 136.9 50.4)">VDD3.3</text>
<text x="222.6" y="53.1">INKR2-Z0</text>
<text x="228.2" y="50.4">GND</text>
<text x="247" y="52.7" transform="rotate(-90 247 52.7)">62000311121</text>
<text x="48.3" y="58.7" transform="rotate(-90 48.3 58.7)">J3</text>
<text x="172.8" y="58.7">FAN-TACHO</text>
<text x="222.6" y="55.9">INKR2-B0</text>
<text x="222.6" y="58.7">INKR2-A0</text>
<text x="249.5" y="54.7" transform="rotate(-90 249.5 54.7)">J10</text>
<text x="20.6" y="61.4">GND</text>
<text x="20.6" y="64.2">REF1.65V</text>
<text x="67.6" y="63.9" transform="rotate(-90 67.6 63.9)">R48</text>
<text x="98.1" y="63.9" transform="rotate(-90 98.1 63.9)">R49</text>
<text x="136.9" y="63.9" transform="rotate(-90 136.9 63.9)">R50</text>
<text x="222.6" y="64.2">VDD-INKR</text>
<text x="222.6" y="61.4">INKR2-EN0</text>
<text x="20.6" y="67">VDD3.3</text>
<text x="20.6" y="69.7">VDD5</text>
<text x="75.1" y="66.6" transform="rotate(-90 75.1 66.6)">10 kohm</text>
<text x="105.6" y="66.6" transform="rotate(-90 105.6 66.6)">10 kohm</text>
<text x="144.3" y="67.4" transform="rotate(-90 144.3 67.4)">1000 ohm</text>
<text x="20.6" y="75.3">VDDIN</text>
<text x="20.6" y="72.5">VDD12</text>
<text x="50.8" y="75.3" transform="rotate(-90 50.8 75.3)">61300611121</text>
<text x="67.4" y="78">GND</text>
<text x="97.9" y="78">GND</text>
<text x="147.9" y="83.6">POT1</text>
<text x="275.3" y="80.8" transform="rotate(-90 275.3 80.8)">VDD3.3</text>
<text x="188.6" y="86.4" transform="rotate(-90 188.6 86.4)">VDD-INKR</text>
<text x="200.5" y="94.7">INKR1-B0</text>
<text x="200.5" y="91.9">INKR1-A0</text>
<text x="255.9" y="91.9">INKR1-A</text>
<text x="255.9" y="94.7">INKR1-B</text>
<text x="43.1" y="96">MOTOR-SENSORS</text>
<text x="98.7" y="100.6">RS-PRO-Heatsink</text>
<text x="185.8" y="98.5" transform="rotate(-90 185.8 98.5)">C77</text>
<text x="195" y="100.2" transform="rotate(-90 195 100.2)">220 nF</text>
<text x="200.5" y="100.2">INKR1-EN0</text>
<text x="200.5" y="97.4">INKR1-Z0</text>
<text x="255.9" y="97.4">INKR1-Z</text>
<text x="255.9" y="100.2">INKR1-EN</text>
<text x="274.4" y="98.5" transform="rotate(-90 274.4 98.5)">C73</text>
<text x="283.5" y="100.2" transform="rotate(-90 283.5 100.2)">220 nF</text>
<text x="20.6" y="105.7">VDD-MSENS</text>
<text x="98.7" y="103.5">789-8554</text>
<text x="136.6" y="103">GND</text>
<text x="255.9" y="105.7">VDD3.3</text>
<text x="20.6" y="108.5">GND</text>
<text x="20.6" y="111.3">HALL10</text>
<text x="67.6" y="111.3">VDD-MSENS</text>
<text x="75.9" y="108.5">VDD5</text>
<text x="20.6" y="114">HALL20</text>
<text x="20.6" y="116.8">HALL30</text>
<text x="20.6" y="119.5">WINDING-TEMP0</text>
<text x="58.8" y="119.1" transform="rotate(-90 58.8 119.1)">62000311121</text>
<text x="61.3" y="119.7" transform="rotate(-90 61.3 119.7)">J5</text>
<text x="73.2" y="114">VDD3.3</text>
<text x="186.4" y="114">GND</text>
<text x="275" y="114">GND</text>
<text x="108.9" y="125.1">GND</text>
<text x="149.9" y="130.6" transform="rotate(-90 149.9 130.6)">WINDING-TEMP0</text>
<text x="275.3" y="127.8" transform="rotate(-90 275.3 127.8)">VDD3.3</text>
<text x="188.6" y="133.4" transform="rotate(-90 188.6 133.4)">VDD-INKR</text>
<text x="114.7" y="141.7" transform="rotate(-90 114.7 141.7)">VDD3.3</text>
<text x="147.9" y="141.4" transform="rotate(-90 147.9 141.4)">R52</text>
<text x="200.5" y="141.7">INKR2-B0</text>
<text x="200.5" y="138.9">INKR2-A0</text>
<text x="255.9" y="138.9">INKR2-A</text>
<text x="255.9" y="141.7">INKR2-B</text>
<text x="19.8" y="147.2" transform="rotate(-90 19.8 147.2)">VDD-MSENS</text>
<text x="155.4" y="144.5" transform="rotate(-90 155.4 144.5)">6.8 kohm</text>
<text x="164.5" y="150">WINDING-TEMP</text>
<text x="185.8" y="145.5" transform="rotate(-90 185.8 145.5)">C74</text>
<text x="195" y="147.3" transform="rotate(-90 195 147.3)">220 nF</text>
<text x="200.5" y="144.4">INKR2-Z0</text>
<text x="200.5" y="147.2">INKR2-EN0</text>
<text x="255.9" y="144.4">INKR2-Z</text>
<text x="255.9" y="147.2">INKR2-EN</text>
<text x="274.4" y="145.5" transform="rotate(-90 274.4 145.5)">C78</text>
<text x="283.5" y="147.3" transform="rotate(-90 283.5 147.3)">220 nF</text>
<text x="37.2" y="155.5">HALL20</text>
<text x="37.2" y="152.8">HALL10</text>
<text x="92.6" y="152.8">HALL1</text>
<text x="92.6" y="155.5">HALL2</text>
<text x="255.9" y="152.8">VDD3.3</text>
<text x="17" y="159.4" transform="rotate(-90 17 159.4)">C72</text>
<text x="26.2" y="161.1" transform="rotate(-90 26.2 161.1)">220 nF</text>
<text x="37.2" y="158.3">HALL30</text>
<text x="92.6" y="158.3">HALL3</text>
<text x="113.9" y="159.4" transform="rotate(-90 113.9 159.4)">C79</text>
<text x="123" y="161.1" transform="rotate(-90 123 161.1)">220 nF</text>
<text x="186.4" y="161.1">GND</text>
<text x="275" y="161.1">GND</text>
<text x="92.6" y="166.6">VDD3.3</text>
<text x="133.3" y="162.1" transform="rotate(-90 133.3 162.1)">C80</text>
<text x="142.4" y="163.5" transform="rotate(-90 142.4 163.5)">3.3 nF</text>
<text x="147.9" y="163.5" transform="rotate(-90 147.9 163.5)">R53</text>
<text x="155.4" y="166.2" transform="rotate(-90 155.4 166.2)">10 kohm</text>
<text x="17.6" y="180.4">GND</text>
<text x="114.5" y="180.4">GND</text>
<text x="147.7" y="180.4">GND</text>
</g>
<g font-size="2.3" fill="#808080">
<text x="217.5" y="27.8">5</text>
<text x="217.5" y="25.1">6</text>
<text x="41.6" y="30.6">1*2</text>
<text x="41.6" y="33.4">2*2</text>
<text x="217.5" y="33.4">3</text>
<text x="217.5" y="30.6">4</text>
<text x="41.6" y="36.2">3*2</text>
<text x="74.3" y="36.2">1</text>
<text x="81.9" y="36.2">2</text>
<text x="104.7" y="36.2">1</text>
<text x="112.4" y="36.2">2</text>
<text x="159.4" y="41.7">2</text>
<text x="159.4" y="38.9">3</text>
<text x="159.4" y="36.2">4</text>
<text x="217.5" y="38.9">1</text>
<text x="217.5" y="36.2">2</text>
<text x="250.7" y="41.7">3</text>
<text x="74.3" y="44.5">3</text>
<text x="81.9" y="44.5">4</text>
<text x="104.7" y="44.5">3</text>
<text x="112.4" y="44.5">4</text>
<text x="159.4" y="44.5">1</text>
<text x="250.7" y="47.2">1</text>
<text x="250.7" y="44.5">2</text>
<text x="217.5" y="52.7">5</text>
<text x="217.5" y="50">6</text>
<text x="272.8" y="49" transform="rotate(-90 272.8 49)">connection</text>
<text x="275.3" y="49" transform="rotate(-90 275.3 49)">via jumper</text>
<text x="217.5" y="58.3">3</text>
<text x="217.5" y="55.5">4</text>
<text x="43.8" y="61">1</text>
<text x="43.8" y="63.8">2</text>
<text x="217.5" y="63.8">1</text>
<text x="43.8" y="66.6">3</text>
<text x="43.8" y="69.3">4</text>
<text x="43.8" y="72.1">5</text>
<text x="43.8" y="74.9">6</text>
<text x="216" y="88.7">1</text>
<text x="222.4" y="89.9">VCCA</text>
<text x="238.6" y="89.9">VCCB</text>
<text x="250.1" y="88.7">14</text>
<text x="216" y="91.5">2</text>
<text x="216" y="94.2">3</text>
<text x="222.4" y="92.7">A1</text>
<text x="222.4" y="95.5">A2</text>
<text x="240.6" y="95.5">B2Y</text>
<text x="240.6" y="92.7">B1Y</text>
<text x="250.1" y="94.2">12</text>
<text x="250.1" y="91.5">13</text>
<text x="216" y="97">4</text>
<text x="216" y="99.8">5</text>
<text x="222.4" y="98.3">A3</text>
<text x="222.4" y="101">A4Y</text>
<text x="240.6" y="98.2">B3Y</text>
<text x="242.2" y="101">B4</text>
<text x="250.1" y="99.8">10</text>
<text x="250.1" y="97">11</text>
<text x="43.8" y="105.3">1</text>
<text x="216" y="102.6">6</text>
<text x="216" y="105.3">7</text>
<text x="222.4" y="103.8">NC_2</text>
<text x="222.4" y="106.6">GND</text>
<text x="241.7" y="106.6">OE</text>
<text x="241.7" y="103.8">NC</text>
<text x="250.1" y="105.3">8</text>
<text x="250.1" y="102.6">9</text>
<text x="43.8" y="108.1">2</text>
<text x="43.8" y="110.9">3</text>
<text x="43.8" y="113.6">4</text>
<text x="62.5" y="113.6">1</text>
<text x="62.5" y="110.9">2</text>
<text x="62.5" y="108.1">3</text>
<text x="112.8" y="110.7" transform="rotate(-90 112.8 110.7)">GND</text>
<text x="43.8" y="116.4">5</text>
<text x="43.8" y="119.2">6</text>
<text x="86.5" y="115.4" transform="rotate(-90 86.5 115.4)">connection</text>
<text x="89" y="115.4" transform="rotate(-90 89 115.4)">via jumper</text>
<text x="111.6" y="124.4" transform="rotate(-90 111.6 124.4)">GND1*4</text>
<text x="216" y="135.8">1</text>
<text x="222.4" y="137">VCCA</text>
<text x="238.6" y="137">VCCB</text>
<text x="250.1" y="135.8">14</text>
<text x="216" y="138.6">2</text>
<text x="216" y="141.3">3</text>
<text x="222.4" y="139.7">A1</text>
<text x="222.4" y="142.5">A2</text>
<text x="240.6" y="142.5">B2Y</text>
<text x="240.6" y="139.7">B1Y</text>
<text x="250.1" y="141.3">12</text>
<text x="250.1" y="138.6">13</text>
<text x="52.7" y="149.6">1</text>
<text x="86.8" y="149.6">14</text>
<text x="216" y="144.1">4</text>
<text x="216" y="146.9">5</text>
<text x="216" y="149.6">6</text>
<text x="222.4" y="145.3">A3</text>
<text x="222.4" y="148">A4Y</text>
<text x="240.6" y="145.3">B3Y</text>
<text x="242.2" y="148">B4</text>
<text x="250.1" y="149.6">9</text>
<text x="250.1" y="146.9">10</text>
<text x="250.1" y="144.1">11</text>
<text x="52.7" y="152.4">2</text>
<text x="52.7" y="155.2">3</text>
<text x="59.1" y="150.8">VCCA</text>
<text x="59.1" y="153.6">A1</text>
<text x="75.2" y="150.8">VCCB</text>
<text x="77.3" y="153.6">B1Y</text>
<text x="86.8" y="155.2">12</text>
<text x="86.8" y="152.4">13</text>
<text x="216" y="152.4">7</text>
<text x="222.4" y="150.8">NC_2</text>
<text x="222.4" y="153.6">GND</text>
<text x="241.7" y="153.6">OE</text>
<text x="241.7" y="150.8">NC</text>
<text x="250.1" y="152.4">8</text>
<text x="52.7" y="157.9">4</text>
<text x="52.7" y="160.7">5</text>
<text x="59.1" y="156.4">A2</text>
<text x="59.1" y="159.1">A3</text>
<text x="59.1" y="161.9">A4</text>
<text x="77.3" y="161.9">B4Y</text>
<text x="77.3" y="159.1">B3Y</text>
<text x="77.3" y="156.3">B2Y</text>
<text x="86.8" y="160.7">10</text>
<text x="86.8" y="157.9">11</text>
<text x="52.7" y="163.5">6</text>
<text x="52.7" y="166.2">7</text>
<text x="59.1" y="164.7">NC_2</text>
<text x="59.1" y="167.4">GND</text>
<text x="78.4" y="167.4">OE</text>
<text x="78.4" y="164.6">NC</text>
<text x="86.8" y="166.2">8</text>
<text x="86.8" y="163.5">9</text>
</g>
<g font-size="1.9" fill="#808080">
<text x="72.3" y="47">430181038816</text>
<text x="102.7" y="47">430181038816</text>
<text x="142.4" y="77.4" transform="rotate(-90 142.4 77.4)">R47</text>
<text x="136" y="97.2" transform="rotate(-90 136 97.2)">3386F-1-103TLFPOT_3386F</text>
<text x="46.4" y="161.4">n.C.</text>
<text x="90.7" y="161.4">n.C.</text>
<text x="160.4" y="162.4" transform="rotate(-90 160.4 162.4)">D10</text>
<text x="168.1" y="169.4" transform="rotate(-90 168.1 169.4)">BZX84C3V6LT1G</text>
</g>
<g font-size="1.5" fill="#808080">
<text x="48.4" y="28.4" transform="rotate(-90 48.4 28.4)">J2</text>
<text x="50" y="39.5" transform="rotate(-90 50 39.5)">BLDC_691219610003</text>
<text x="213.8" y="40.8" transform="rotate(-90 213.8 40.8)">691321100006</text>
<text x="215.3" y="43.4" transform="rotate(-90 215.3 43.4)">J8</text>
<text x="157.5" y="50" transform="rotate(-90 157.5 50)">J13</text>
<text x="159.5" y="57.5" transform="rotate(-90 159.5 57.5)">691321100004</text>
<text x="213.8" y="65.7" transform="rotate(-90 213.8 65.7)">691321100006</text>
<text x="215.3" y="68.4" transform="rotate(-90 215.3 68.4)">J9</text>
<text x="48.4" y="103.2" transform="rotate(-90 48.4 103.2)">J4</text>
<text x="50" y="119.8" transform="rotate(-90 50 119.8)">691321100006</text>
</g>
</svg>
